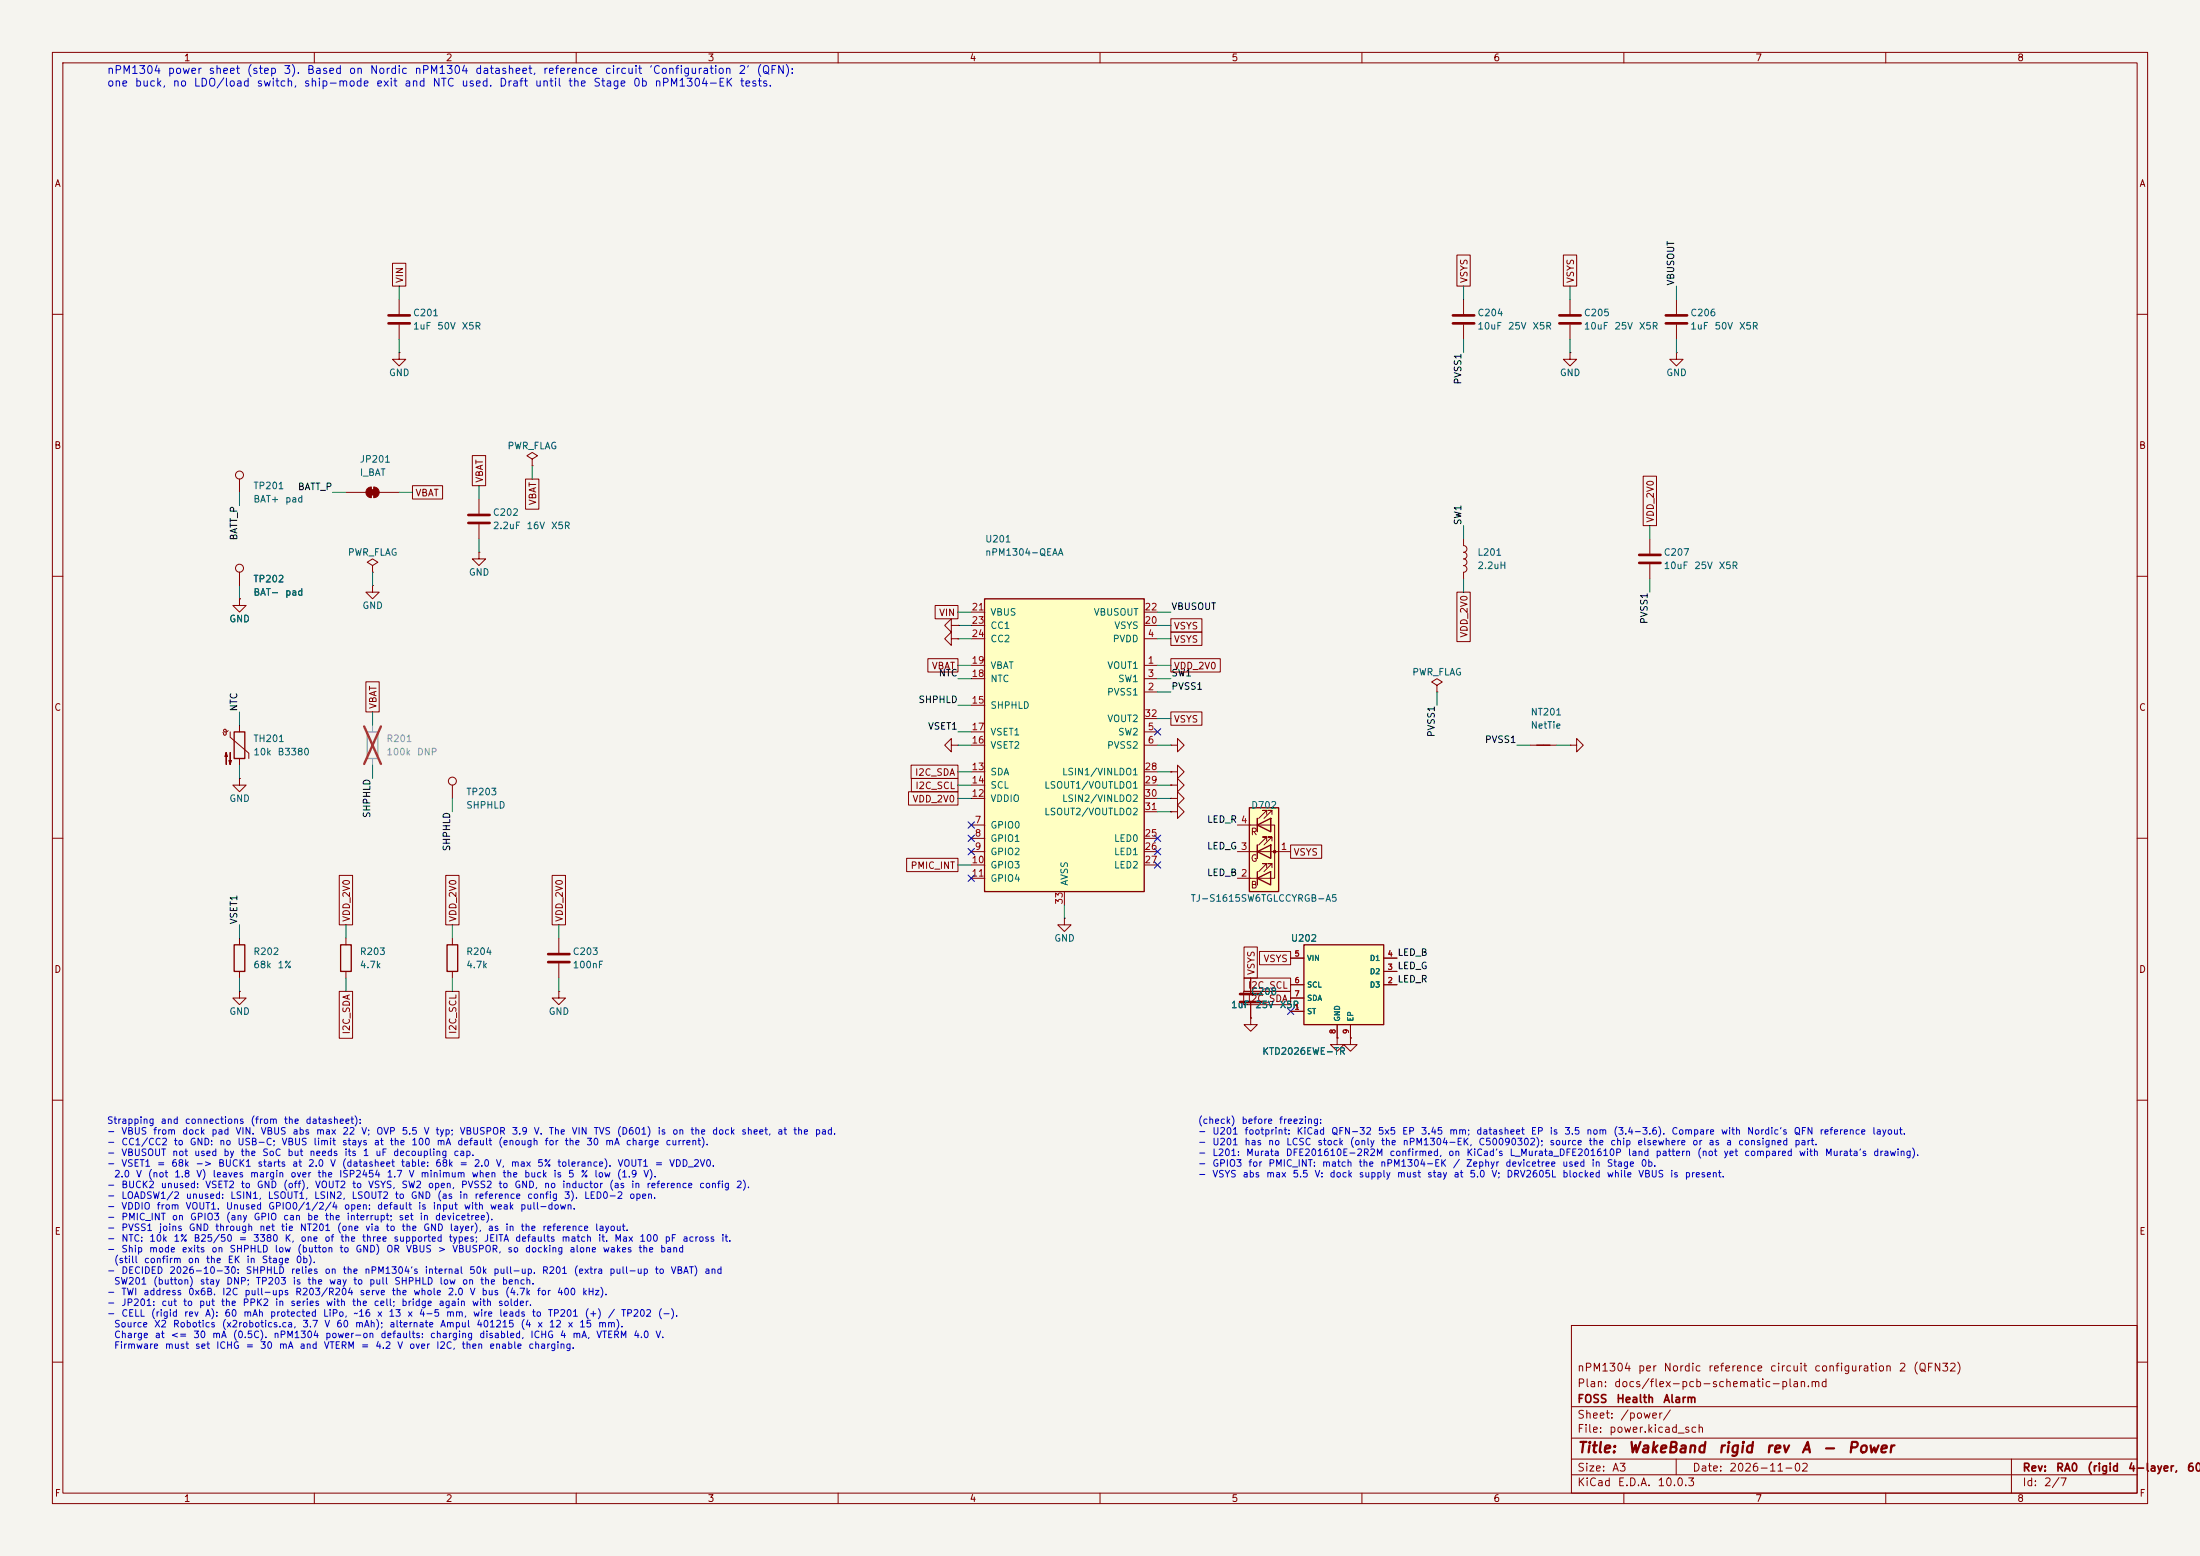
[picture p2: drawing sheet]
<svg xmlns="http://www.w3.org/2000/svg" width="420mm" height="297mm" viewBox="0 0 420 297" stroke-linecap="round" stroke-linejoin="round" font-family="sans-serif">
<path d="M0 0h420v297h-420z" fill="#f5f4ef" stroke="#f5f4ef" stroke-width=".19"/>
<g fill="none" stroke="#840000" stroke-width=".19">
<path d="M10 10h400v277h-400zM12 12h396v273h-396zM60 10v2M110 10v2M160 10v2M210 10v2M260 10v2M310 10v2M360 10v2M76.2 57.2v2.7M279.4 57.2v2.7M299.7 57.2v2.7"/>
<path d="M10 60h2M76.2 67.3v1.3h1.3l-1.3 1.3-1.3-1.3h1.3M76.2 67.3h.1M76.2 62v2.8M279.4 62v2.8M299.7 67.3v1.3h1.3l-1.3 1.3-1.3-1.3h1.3M299.7 67.3h.1M299.7 62v2.8M408 60h2M66 94h3.8M70.9 93v2M71.4 93v2"/>
<path d="M72.4 94h3.8M91.4 95.3v2.7M101.6 87.6l1-.6-1-.6-1 .6 1 .6v1.3M101.6 88.9h.1M10 110h2M45.7 114.3v1.3h1.3l-1.3 1.2-1.3-1.2h1.3M45.7 114.3h.1M45.7 109.2v2.6M71.1 108l1-.7-1-.6-1 .6 1 .7v1.2M71.1 109.2h.1M71.1 111.8v1.2h1.3l-1.3 1.3-1.3-1.3h1.3M71.1 111.8h.1"/>
<path d="M91.4 105.4v1.3h1.3l-1.3 1.3-1.2-1.3h1.2M91.4 105.4h.1M91.4 100.1v2.8M181.6 119.4v-1.3l-1.3 1.3 1.3 1.3v-1.3h1.3M182.9 119.4h.1M279.4 102.9v1.2a.64 .64 0 0 1 .6 .7 .64 .64 0 0 1-.6 .6 .64 .64 0 0 1 .6 .7 .64 .64 0 0 1-.6 .6 .64 .64 0 0 1 .6 .6 .64 .64 0 0 1-.6 .7 .64 .64 0 0 1 .6 .6 .64 .64 0 0 1-.6 .6M279.4 109.2v1.3M315 102.9v2.8M315 107.7v2.8M408 110h2M181.6 121.9v-1.2l-1.3 1.2 1.3 1.3v-1.3h1.3M182.9 121.9h.1"/>
<path d="M10 160h2M181.6 142.2v-1.2l-1.3 1.2 1.3 1.3v-1.3h1.3M182.9 142.2h.1M223.5 149.9h1.3v-1.3l1.3 1.3-1.3 1.2v-1.2M223.5 149.9h.1M223.5 152.4h1.3v-1.3l1.3 1.3-1.3 1.3v-1.3M223.5 152.4h.1M292.1 142.2h5.1M299.7 142.2h1.3v-1.2l1.3 1.2-1.3 1.3v-1.3M299.7 142.2h.1M408 160h2M66 179.1v1.2"/>
<path d="M66 185.4v1.3M238.8 194.3v1.3h1.2l-1.2 1.3-1.3-1.3h1.3M238.8 194.3h.1M238.8 186.7v2.8M238.8 191.5v2.8M257.8 198.1v1.3h1.3l-1.3 1.3-1.3-1.3h1.3M257.8 198.1h.1M10 210h2M408 210h2M300 253h108v32h-108zM10 260h2M300 278.5h108"/>
<path d="M300 274.5h108M300 268.5h108M320 278.5v3M384 278.5v6.5M408 260h2M60 285v2M110 285v2M160 285v2M210 285v2M260 285v2M300 281.5h108M310 285v2"/>
<path d="M360 285v2"/>
<circle cx="45.7" cy="108.5" r=".76"/>
</g>
<path d="M293.4 142.2h2.5M65 180.3h2.1v5.1h-2.1z" fill="none" stroke="#840000" stroke-width=".25"/>
<g fill="#840000" stroke="#840000" stroke-width=".19">
<path d="M70.6 93.5h1v1h-1z"/>
<path d="M70.1 93.3l.8-.3v2a1.02 1.02 0 0 1-1-.6 1.02 1.02 0 0 1 .2-1.1z"/>
<path d="M71.4 93a1.02 1.02 0 0 1 1 1 1.02 1.02 0 0 1-1 1z"/>
</g>
<path d="M74.2 60.2h4M74.2 61.7h4M277.4 60.2h4M277.4 61.7h4M297.7 60.2h4.1M297.7 61.7h4.1M89.4 98.3h4.1M89.4 99.8h4.1M312.9 105.9h4.1M312.9 107.4h4.1M236.7 189.7h4.1M236.7 191.3h4.1" fill="none" stroke="#840000" stroke-width=".51"/>
<path d="M248.9 180.3h15.3v15.3h-15.3z" fill="#ffffc2"/>
<path d="M248.9 180.3h15.3v15.3h-15.3z" fill="none" stroke="#840000" stroke-width=".25"/>
<path d="M246.4 193h2.5M246.4 188h2.5M246.4 182.9h2.5M246.4 190.5h2.5M255.3 198.1v1.3h1.2l-1.2 1.3-1.3-1.3h1.3M255.3 198.1h.1M255.3 195.6v2.5M257.8 195.6v2.5M264.2 188h2.5M264.2 185.4h2.5M264.2 182.9h2.5" fill="none" stroke="#840000" stroke-width=".19"/>
<path d="M238.5 154.2h5.6v16h-5.6z" fill="#ffffc2"/>
<path d="M44.7 139.7h2v5.1h-2zM238.5 154.2h5.6v16h-5.6zM240 157.5l2.6-1.3v2.6zM240 156.2v2.6M240 162.6l2.6-1.3v2.5zM240 167.6l2.6-1.2v2.5zM240 161.3v2.5M240 166.4v2.5M85.3 180.3h2.1v5.1h-2.1z" fill="none" stroke="#840000" stroke-width=".25"/>
<g fill="none" stroke="#840000" stroke-width=".19">
<path d="M320 57.2v2.7M320 67.3v1.3h1.3l-1.3 1.3-1.2-1.3h1.2M320 67.3h.1M320 62v2.8M43.6 139.4l-.3 .3h-.3l-.3-.1v-.3l.3-.1 .2 .2v.7l-.2 .2h-.2l-.3-.5M43.9 139.7v1l3.6 3.1v1M45.7 138.4v1.3M45.7 148.6v1.3h1.3l-1.3 1.2-1.3-1.2h1.3M45.7 148.6h.1M45.7 144.8v1.3M86.4 149.9v2.5M223.5 154.9h1.3v-1.2l1.3 1.2-1.3 1.3v-1.3"/>
<path d="M223.5 154.9h.1M223.5 147.3h1.3v-1.2l1.3 1.2-1.3 1.3v-1.3M223.5 147.3h.1M236.2 157.5h7.1v10.1h-7.1M240 156.2v2.6M241.8 155.4v-.7h-.8h.8l-1.5 1.5M242.6 156.2h.1M242.6 156.2v2.6zM242.8 155.4v-.7h-.7h.7l-1.5 1.5M86.4 179.1v1.2M106.7 179.1v2.8M236.2 162.6h10.2"/>
<path d="M240 161.3v2.5M241.8 160.5v-.7h-.8h.8l-1.5 1.5M241.8 165.6v-.8h-.8h.8l-1.5 1.6M242.6 161.3h.1M242.6 161.3v2.5zM242.8 160.5v-.7h-.7h.7l-1.5 1.5M242.8 165.6v-.8h-.7h.7l-1.5 1.6M86.4 185.4v1.3M106.7 189.2v1.3h1.2l-1.2 1.3-1.3-1.3h1.3M106.7 189.2h.1M106.7 183.9v2.8"/>
<circle cx="86.4" cy="149.1" r=".76"/>
</g>
<g fill="#840000" stroke="#840000" stroke-width=".19">
<path d="M43.2 143.6l.2 .8h-.5l.3-.8v2.3z"/>
<path d="M43.9 143.6v2.3l-.2-.7h.5l-.3 .7z"/>
<circle cx="243.3" cy="162.6" r=".25"/>
</g>
<path d="M70.1 139.7h2v5.1h-2z" fill="none" stroke="#9c9b98" stroke-width=".25"/>
<path d="M71.1 138.4v1.3M71.1 144.8v1.3" fill="none" stroke="#9c9b98" stroke-width=".19"/>
<path d="M69.5 138.7l3.2 7.1M72.7 138.7l-3.2 7.1" fill="none" stroke="#e12e31" stroke-width=".46"/>
<path d="M318 60.2h4.1M318 61.7h4.1M104.6 182.1h4.1M104.6 183.6h4.1" fill="none" stroke="#840000" stroke-width=".51"/>
<path d="M188 114.3h30.4v55.9h-30.4z" fill="#ffffc2"/>
<path d="M188 114.3h30.4v55.9h-30.4zM44.7 180.3h2v5.1h-2z" fill="none" stroke="#840000" stroke-width=".25"/>
<g fill="none" stroke="#840000" stroke-width=".19">
<path d="M74.9 50.3h2.6v4.3h-2.6zM278.1 48.7h2.6v5.9h-2.6zM298.4 48.7h2.6v5.9h-2.6zM45.7 91.4v2.6M78.7 92.7h5.8v2.6h-5.8zM90.2 87h2.5v5.7h-2.5zM100.3 91.4h2.6v5.8h-2.6zM313.7 90.9h2.5v9.4h-2.5zM45.7 114.3h.1M45.7 109.2v2.6M178.5 115.6h4.4v2.5h-4.4zM182.9 119.4h.1"/>
<path d="M185.4 119.4h2.6M185.4 116.8h2.6M218.4 119.4h2.6M218.4 116.8h2.6M223.5 118.1h6v2.6h-6zM278.1 113h2.6v9.5h-2.6zM69.8 130.1h2.6v5.8h-2.6zM177.1 125.7h5.8v2.6h-5.8zM182.9 121.9h.1M185.4 127h2.6M185.4 129.5h2.6M185.4 121.9h2.6"/>
<path d="M185.4 139.7h2.6M185.4 134.6h2.6M218.4 127h2.6M218.4 132.1h2.6M218.4 129.5h2.6M218.4 121.9h2.6M218.4 139.7h2.6M218.4 137.2h2.6M223.5 120.6h6v2.6h-6zM223.5 135.9h6v2.5h-6zM223.5 125.7h9.5v2.6h-9.5zM274.3 130.8l1-.6-1-.7-1 .7 1 .6v1.3"/>
<path d="M274.3 132.1h.1M173.4 151.1h9.5v2.6h-9.5zM173.9 146h9v2.6h-9zM174 148.6h8.9v2.5h-8.9zM185.4 142.2h2.6M185.4 157.5h2.6M185.4 152.4h2.6M185.4 147.3h2.6M185.4 149.9h2.6M218.4 142.2h2.6M218.4 152.4h2.6M218.4 147.3h2.6"/>
<path d="M218.4 149.9h2.6M218.4 154.9h2.6M223.5 142.2h1.3v-1.2l1.3 1.2-1.3 1.3v-1.3M223.5 142.2h.1M223.5 147.3h.1M223.5 154.9h.1M223.5 152.4h.1M223.5 149.9h.1M45.7 179.1v1.2M64.8 167.1h2.5v9.4h-2.5zM85.1 167.1h2.5v9.4h-2.5zM105.4 167.1h2.6v9.4h-2.6z"/>
<path d="M173.1 163.8h9.8v2.6h-9.8zM185.4 160h2.6M185.4 162.6h2.6M185.4 165.1h2.6M185.4 167.6h2.6M203.2 175.3v1.2h1.3l-1.3 1.3-1.3-1.3h1.3M203.2 175.3h.1M203.2 170.2v2.5M218.4 160h2.6M218.4 162.6h2.6M218.4 165.1h2.6M246.4 161.3h5.9v2.5h-5.9z"/>
<path d="M45.7 189.2v1.3h1.3l-1.3 1.3-1.3-1.3h1.3M45.7 189.2h.1M45.7 185.4v1.3M64.8 189.2h2.5v9h-2.5zM85.1 189.2h2.5v8.9h-2.5zM237.4 189.2h9v2.6h-9zM237.5 186.7h8.9v2.5h-8.9zM237.5 180.8h2.5v5.9h-2.5zM238.8 194.3h.1M238.8 186.7v2.8M238.8 191.5v2.8M240.4 181.6h6v2.6h-6z"/>
<path d="M246.4 193h2.5M246.4 188h2.5M246.4 182.9h2.5M246.4 190.5h2.5M255.3 198.1h.1M255.3 195.6v2.5M257.8 198.1h.1M257.8 195.6v2.5M264.2 188h2.5M264.2 185.4h2.5M264.2 182.9h2.5"/>
<circle cx="45.7" cy="90.7" r=".76"/>
</g>
<g fill="none" stroke="#009600" stroke-width=".19">
<path d="M76.2 54.6v2.6M279.4 54.6v2.6M299.7 54.6v2.6M320 54.6v2.6M76.2 64.8v2.5M279.4 64.8v2.5M299.7 64.8v2.5M320 64.8v2.5M45.7 94v2.5M63.5 94h2.5M76.2 94h2.5M91.4 92.7v2.6"/>
<path d="M101.6 88.9v2.5M45.7 111.8v2.5M71.1 109.2v2.6M91.4 102.9v2.5M182.9 119.4h2.5M182.9 116.8h2.5M221 119.4h2.5M221 116.8h2.5M279.4 100.3v2.6M279.4 110.5v2.5M315 100.3v2.6M315 110.5v2.5"/>
<path d="M45.7 135.9v2.5M71.1 135.9v2.5M182.9 139.7h2.5M182.9 121.9h2.5M182.9 127h2.5M182.9 134.6h2.5M182.9 129.5h2.5M221 121.9h2.5M221 127h2.5M221 129.5h2.5M221 132.1h2.5M221 137.2h2.5"/>
<path d="M274.3 132.1v2.5M45.7 146.1v2.5M71.1 146.1v2.5M86.4 152.4v2.5M182.9 147.3h2.5M182.9 152.4h2.5M182.9 142.2h2.5M182.9 149.9h2.5M221 147.3h2.5M221 152.4h2.5M221 142.2h2.5M221 154.9h2.5"/>
<path d="M221 149.9h2.5M289.6 142.2h2.5M297.2 142.2h2.5M45.7 176.5v2.6M66 176.5v2.6M86.4 176.5v2.6M106.7 176.5v2.6M182.9 165.1h2.5M203.2 172.7v2.6M45.7 186.7v2.5M66 186.7v2.5M86.4 186.7v2.5"/>
<path d="M106.7 186.7v2.5"/>
</g>
<g fill="none" stroke="#000084" stroke-width=".19">
<path d="M220.4 139.1l1.2 1.2M221.6 139.1l-1.2 1.2M184.8 156.9l1.2 1.2M184.8 159.4l1.2 1.2M186 156.9l-1.2 1.2M186 159.4l-1.2 1.2M220.4 159.4l1.2 1.2M221.6 159.4l-1.2 1.2M184.8 167l1.2 1.2M184.8 162l1.2 1.2M186 167l-1.2 1.2M186 162l-1.2 1.2"/>
<path d="M220.4 164.5l1.2 1.2M220.4 162l1.2 1.2M221.6 164.5l-1.2 1.2M221.6 162l-1.2 1.2M245.8 192.4l1.2 1.2M247 192.4l-1.2 1.2"/>
</g>
<g font-size="2" fill="#840000">
<text x="301" y="277.8">Title:</text>
<text x="310.7" y="277.8">WakeBand</text>
<text x="327.8" y="277.8">rigid</text>
<text x="336.9" y="277.8">rev</text>
<text x="343.7" y="277.8">A</text>
<text x="347.8" y="277.8">-</text>
<text x="352.6" y="277.8">Power</text>
</g>
<g font-size="1.5" fill="#0000c2">
<text x="20.3" y="14.5">nPM1304</text>
<text x="20.3" y="16.9">one</text>
<text x="25.6" y="16.9">buck,</text>
<text x="31.9" y="14.5">power</text>
<text x="32.8" y="16.9">no</text>
<text x="36.9" y="16.9">LDO/load</text>
<text x="39.7" y="14.5">sheet</text>
<text x="47" y="14.5">(step</text>
<text x="48.9" y="16.9">switch,</text>
<text x="54" y="14.5">3).</text>
<text x="57.9" y="16.9">ship-mode</text>
<text x="58.5" y="14.5">Based</text>
<text x="66.5" y="14.5">on</text>
<text x="70.5" y="14.5">Nordic</text>
<text x="71.7" y="16.9">exit</text>
<text x="77.1" y="16.9">and</text>
<text x="79" y="14.5">nPM1304</text>
<text x="82.4" y="16.9">NTC</text>
<text x="87.9" y="16.9">used.</text>
<text x="90.6" y="14.5">datasheet,</text>
<text x="95.2" y="16.9">Draft</text>
<text x="102" y="16.9">until</text>
<text x="103.5" y="14.5">reference</text>
<text x="108.3" y="16.9">the</text>
<text x="113.1" y="16.9">Stage</text>
<text x="115.3" y="14.5">circuit</text>
<text x="120.7" y="16.9">0b</text>
<text x="123.8" y="14.5">'Configuration</text>
<text x="124.8" y="16.9">nPM1304-EK</text>
<text x="140.9" y="14.5">2'</text>
<text x="141.1" y="16.9">tests.</text>
<text x="144.3" y="14.5">(QFN):</text>
</g>
<g font-size="1.5" fill="#840000">
<text x="301" y="262.1">nPM1304</text>
<text x="312.6" y="262.1">per</text>
<text x="317.4" y="262.1">Nordic</text>
<text x="326" y="262.1">reference</text>
<text x="337.8" y="262.1">circuit</text>
<text x="346.2" y="262.1">configuration</text>
<text x="362.4" y="262.1">2</text>
<text x="365.1" y="262.1">(QFN32)</text>
<text x="301" y="268.1">FOSS</text>
<text x="301" y="265.1">Plan:</text>
<text x="308" y="265.1">docs/flex-pcb-schematic-plan.md</text>
<text x="308.4" y="268.1">Health</text>
<text x="317.4" y="268.1">Alarm</text>
<text x="301" y="273.8">File:</text>
<text x="301" y="271.1">Sheet:</text>
<text x="307.1" y="273.8">power.kicad_sch</text>
<text x="309.2" y="271.1">/power/</text>
<text x="301" y="281.2">Size:</text>
<text x="307.6" y="281.2">A3</text>
<text x="323" y="281.2">Date:</text>
<text x="330" y="281.2">2026-11-02</text>
<text x="386" y="281.2">Rev:</text>
<text x="392.4" y="281.2">RA0</text>
<text x="398.3" y="281.2">(rigid</text>
<text x="406.1" y="281.2">4-layer,</text>
<text x="417.4" y="281.2">60</text>
<text x="301" y="284">KiCad</text>
<text x="308.7" y="284">E.D.A.</text>
<text x="316.3" y="284">10.0.3</text>
<text x="386" y="284">Id:</text>
<text x="390.1" y="284">2/7</text>
</g>
<g font-size="1.3" fill="#840000">
<text x="35" y="12">1</text>
<text x="85" y="12">2</text>
<text x="135" y="12">3</text>
<text x="185" y="12">4</text>
<text x="235" y="12">5</text>
<text x="285" y="12">6</text>
<text x="335" y="12">7</text>
<text x="385" y="12">8</text>
<text x="10.3" y="36">A</text>
<text x="408.3" y="36">A</text>
<text x="77.3" y="54.1" transform="rotate(-90 77.3 54.1)">VIN</text>
<text x="280.5" y="54.1" transform="rotate(-90 280.5 54.1)">VSYS</text>
<text x="300.8" y="54.1" transform="rotate(-90 300.8 54.1)">VSYS</text>
<text x="10.3" y="86">B</text>
<text x="408.2" y="86">B</text>
<text x="79.2" y="95">VBAT</text>
<text x="92.5" y="92.2" transform="rotate(-90 92.5 92.2)">VBAT</text>
<text x="102.7" y="96.5" transform="rotate(-90 102.7 96.5)">VBAT</text>
<text x="316" y="99.9" transform="rotate(-90 316 99.9)">VDD_2V0</text>
<text x="179.2" y="117.9">VIN</text>
<text x="224" y="123">VSYS</text>
<text x="224" y="120.4">VSYS</text>
<text x="280.5" y="121.8" transform="rotate(-90 280.5 121.8)">VDD_2V0</text>
<text x="177.8" y="128.1">VBAT</text>
<text x="224" y="128.1">VDD_2V0</text>
<text x="10.3" y="136">C</text>
<text x="72.2" y="135.4" transform="rotate(-90 72.2 135.4)">VBAT</text>
<text x="408.2" y="136">C</text>
<text x="224" y="138.2">VSYS</text>
<text x="174.6" y="148.4">I2C_SDA</text>
<text x="174.1" y="153.5">VDD_2V0</text>
<text x="174.6" y="150.9">I2C_SCL</text>
<text x="238.7" y="159.7">R</text>
<text x="173.7" y="166.2">PMIC_INT</text>
<text x="238.7" y="164.8">G</text>
<text x="246.9" y="163.6">VSYS</text>
<text x="238.7" y="169.9">B</text>
<text x="67.1" y="176.1" transform="rotate(-90 67.1 176.1)">VDD_2V0</text>
<text x="87.4" y="176.1" transform="rotate(-90 87.4 176.1)">VDD_2V0</text>
<text x="107.7" y="176.1" transform="rotate(-90 107.7 176.1)">VDD_2V0</text>
<text x="10.3" y="186">D</text>
<text x="241.1" y="183.9">VSYS</text>
<text x="408.2" y="186">D</text>
<text x="238.1" y="191.6">I2C_SDA</text>
<text x="238.1" y="189">I2C_SCL</text>
<text x="239.8" y="186.2" transform="rotate(-90 239.8 186.2)">VSYS</text>
<text x="67.1" y="197.5" transform="rotate(-90 67.1 197.5)">I2C_SDA</text>
<text x="87.4" y="197.5" transform="rotate(-90 87.4 197.5)">I2C_SCL</text>
<text x="10.3" y="236">E</text>
<text x="408.3" y="236">E</text>
<text x="10.3" y="286">F</text>
<text x="35" y="287">1</text>
<text x="85" y="287">2</text>
<text x="135" y="287">3</text>
<text x="185" y="287">4</text>
<text x="235" y="287">5</text>
<text x="285" y="287">6</text>
<text x="335" y="287">7</text>
<text x="385" y="287">8</text>
<text x="408.3" y="286">F</text>
</g>
<g font-size="1.3" fill="#0f0f0f">
<text x="319.9" y="54.6" transform="rotate(-90 319.9 54.6)">VBUSOUT</text>
<text x="279.3" y="73.5" transform="rotate(-90 279.3 73.5)">PVSS1</text>
<text x="56.8" y="93.9">BATT_P</text>
<text x="279.3" y="100.3" transform="rotate(-90 279.3 100.3)">SW1</text>
<text x="45.6" y="103.3" transform="rotate(-90 45.6 103.3)">BATT_P</text>
<text x="223.5" y="116.7">VBUSOUT</text>
<text x="314.8" y="119.2" transform="rotate(-90 314.8 119.2)">PVSS1</text>
<text x="179.1" y="129.4">NTC</text>
<text x="223.5" y="129.4">SW1</text>
<text x="223.5" y="132">PVSS1</text>
<text x="45.6" y="135.9" transform="rotate(-90 45.6 135.9)">NTC</text>
<text x="175.2" y="134.5">SHPHLD</text>
<text x="177.1" y="139.6">VSET1</text>
<text x="274.2" y="140.8" transform="rotate(-90 274.2 140.8)">PVSS1</text>
<text x="283.4" y="142.1">PVSS1</text>
<text x="71" y="156.2" transform="rotate(-90 71 156.2)">SHPHLD</text>
<text x="230.3" y="157.4">LED_R 4</text>
<text x="86.2" y="162.6" transform="rotate(-90 86.2 162.6)">SHPHLD</text>
<text x="230.3" y="162.4">LED_G 3</text>
<text x="230.3" y="167.5">LED_B 2</text>
<text x="45.6" y="176.5" transform="rotate(-90 45.6 176.5)">VSET1</text>
<text x="266.7" y="182.8">LED_B</text>
<text x="266.7" y="185.3">LED_G</text>
<text x="266.7" y="187.8">LED_R</text>
</g>
<g font-size="1.3" fill="#006464">
<text x="78.7" y="60.7">C201</text>
<text x="78.7" y="63.2">1uF</text>
<text x="83.4" y="63.2">50V</text>
<text x="88" y="63.2">X5R</text>
<text x="281.9" y="60.7">C204</text>
<text x="281.9" y="63.2">10uF</text>
<text x="287.8" y="63.2">25V</text>
<text x="292.5" y="63.2">X5R</text>
<text x="302.3" y="60.7">C205</text>
<text x="302.3" y="63.2">10uF</text>
<text x="308.1" y="63.2">25V</text>
<text x="312.8" y="63.2">X5R</text>
<text x="322.6" y="60.7">C206</text>
<text x="322.6" y="63.2">1uF</text>
<text x="327.2" y="63.2">50V</text>
<text x="331.9" y="63.2">X5R</text>
<text x="74.2" y="72.1">GND</text>
<text x="297.7" y="72.1">GND</text>
<text x="318" y="72.1">GND</text>
<text x="68.6" y="88.6">JP201</text>
<text x="96.8" y="86.1">PWR_FLAG</text>
<text x="48.3" y="93.7">TP201</text>
<text x="68.6" y="91.1">I_BAT</text>
<text x="48.3" y="96.2">BAT+</text>
<text x="54.3" y="96.2">pad</text>
<text x="94" y="98.8">C202</text>
<text x="94" y="101.3">2.2uF</text>
<text x="100.4" y="101.3">16V</text>
<text x="105.1" y="101.3">X5R</text>
<text x="66.3" y="106.4">PWR_FLAG</text>
<text x="188" y="106.4">nPM1304-QEAA</text>
<text x="188" y="103.8">U201</text>
<text x="281.9" y="106.4">L201</text>
<text x="317.5" y="106.4">C207</text>
<text x="48.3" y="111.5">TP202</text>
<text x="89.4" y="110.2">GND</text>
<text x="281.9" y="108.9">2.2uH</text>
<text x="317.5" y="108.9">10uF</text>
<text x="323.3" y="108.9">25V</text>
<text x="328" y="108.9">X5R</text>
<text x="43.7" y="119.1">GND</text>
<text x="48.3" y="114">BAT-</text>
<text x="54.3" y="114">pad</text>
<text x="69.1" y="116.5">GND</text>
<text x="189" y="117.8">VBUS</text>
<text x="208.7" y="117.8">VBUSOUT</text>
<text x="189" y="120.4">CC1</text>
<text x="189" y="122.9">CC2</text>
<text x="212.3" y="122.9">PVDD</text>
<text x="212.6" y="120.4">VSYS</text>
<text x="189" y="130.5">NTC</text>
<text x="189" y="128">VBAT</text>
<text x="211.3" y="128">VOUT1</text>
<text x="213.4" y="130.5">SW1</text>
<text x="269.5" y="129.2">PWR_FLAG</text>
<text x="189" y="135.6">SHPHLD</text>
<text x="211.2" y="133.1">PVSS1</text>
<text x="292.1" y="136.9">NT201</text>
<text x="48.3" y="141.9">TH201</text>
<text x="189" y="143.2">VSET2</text>
<text x="189" y="140.7">VSET1</text>
<text x="211.2" y="143.2">PVSS2</text>
<text x="211.3" y="138.1">VOUT2</text>
<text x="213.4" y="140.7">SW2</text>
<text x="292.1" y="139.4">NetTie</text>
<text x="48.3" y="144.5">10k</text>
<text x="52.9" y="144.5">B3380</text>
<text x="189" y="148.3">SDA</text>
<text x="202.6" y="148.3">LSIN1/VINLDO1</text>
<text x="43.7" y="153.4">GND</text>
<text x="88.9" y="152.1">TP203</text>
<text x="88.9" y="154.6">SHPHLD</text>
<text x="189" y="153.4">VDDIO</text>
<text x="189" y="150.8">SCL</text>
<text x="199.3" y="150.8">LSOUT1/VOUTLDO1</text>
<text x="199.3" y="155.9">LSOUT2/VOUTLDO2</text>
<text x="202.6" y="153.4">LSIN2/VINLDO2</text>
<text x="238.7" y="154.6">D702</text>
<text x="189" y="158.5">GPIO0</text>
<text x="189" y="161">GPIO1</text>
<text x="212.6" y="161">LED0</text>
<text x="189" y="163.5">GPIO2</text>
<text x="189" y="166.1">GPIO3</text>
<text x="212.6" y="163.5">LED1</text>
<text x="212.6" y="166.1">LED2</text>
<text x="189" y="168.6">GPIO4</text>
<text x="204.2" y="169.2" transform="rotate(-90 204.2 169.2)">AVSS</text>
<text x="227.2" y="172.4">TJ-S1615SW6TGLCCYRGB-A5</text>
<text x="48.3" y="182.6">R202</text>
<text x="48.3" y="185.1">68k</text>
<text x="52.9" y="185.1">1%</text>
<text x="68.6" y="182.6">R203</text>
<text x="68.6" y="185.1">4.7k</text>
<text x="88.9" y="182.6">R204</text>
<text x="88.9" y="185.1">4.7k</text>
<text x="109.2" y="182.6">C203</text>
<text x="109.2" y="185.1">100nF</text>
<text x="201.2" y="180">GND</text>
<text x="246.3" y="180">U202</text>
<text x="238.7" y="190.2">C208</text>
<text x="43.7" y="194">GND</text>
<text x="104.6" y="194">GND</text>
<text x="234.9" y="192.7">1uF</text>
<text x="239.5" y="192.7">25V</text>
<text x="244.2" y="192.7">X5R</text>
<text x="240.9" y="201.6">KTD2026EWE-TR</text>
</g>
<g font-size="1.3" fill="#a90000">
<text x="185.4" y="116.8">21</text>
<text x="185.4" y="119.4">23</text>
<text x="218.4" y="119.4">20</text>
<text x="218.4" y="116.8">22</text>
<text x="185.4" y="121.9">24</text>
<text x="219" y="121.9">4</text>
<text x="185.4" y="129.5">18</text>
<text x="185.4" y="127">19</text>
<text x="219" y="127">1</text>
<text x="219" y="129.5">3</text>
<text x="185.4" y="134.6">15</text>
<text x="218.4" y="137.1">32</text>
<text x="219" y="132.1">2</text>
<text x="185.4" y="142.2">16</text>
<text x="185.4" y="139.7">17</text>
<text x="219" y="139.7">5</text>
<text x="219" y="142.2">6</text>
<text x="185.4" y="147.3">13</text>
<text x="185.4" y="149.8">14</text>
<text x="218.4" y="147.3">28</text>
<text x="218.4" y="149.8">29</text>
<text x="185.4" y="152.4">12</text>
<text x="218.4" y="152.4">30</text>
<text x="218.4" y="154.9">31</text>
<text x="186" y="157.5">7</text>
<text x="186" y="160">8</text>
<text x="218.4" y="160">25</text>
<text x="185.4" y="165.1">10</text>
<text x="185.4" y="167.6">11</text>
<text x="186" y="162.5">9</text>
<text x="218.4" y="162.5">26</text>
<text x="218.4" y="165.1">27</text>
<text x="244.4" y="162.5">1</text>
<text x="203.2" y="172.8" transform="rotate(-90 203.2 172.8)">33</text>
</g>
<g font-size="1.3" fill="#939391">
<text x="73.7" y="141.9">R201</text>
<text x="73.7" y="144.5">100k</text>
<text x="79.5" y="144.5">DNP</text>
</g>
<g font-size="1.3" fill="#0000c2">
<text x="20.3" y="214.8">Strapping</text>
<text x="30.6" y="214.8">and</text>
<text x="35.2" y="214.8">connections</text>
<text x="47.7" y="214.8">(from</text>
<text x="54.1" y="214.8">the</text>
<text x="58.2" y="214.8">datasheet):</text>
<text x="228.6" y="214.8">(check)</text>
<text x="236.9" y="214.8">before</text>
<text x="244.1" y="214.8">freezing:</text>
<text x="20.3" y="216.9">-</text>
<text x="20.3" y="218.9">-</text>
<text x="20.3" y="221">-</text>
<text x="23.1" y="216.9">VBUS</text>
<text x="23.1" y="218.9">CC1/CC2</text>
<text x="23.1" y="221">VBUSOUT</text>
<text x="29.1" y="216.9">from</text>
<text x="32.8" y="221">not</text>
<text x="33.1" y="218.9">to</text>
<text x="34.7" y="216.9">dock</text>
<text x="36.1" y="218.9">GND:</text>
<text x="37" y="221">used</text>
<text x="40.2" y="216.9">pad</text>
<text x="41.8" y="218.9">no</text>
<text x="42.5" y="221">by</text>
<text x="44.9" y="216.9">VIN.</text>
<text x="45.2" y="218.9">USB-C;</text>
<text x="45.8" y="221">the</text>
<text x="49.7" y="216.9">VBUS</text>
<text x="50" y="221">SoC</text>
<text x="53.7" y="218.9">VBUS</text>
<text x="54.8" y="221">but</text>
<text x="55.7" y="216.9">abs</text>
<text x="59" y="221">needs</text>
<text x="59.7" y="218.9">limit</text>
<text x="60.2" y="216.9">max</text>
<text x="65.2" y="218.9">stays</text>
<text x="65.3" y="216.9">22</text>
<text x="65.6" y="221">its</text>
<text x="68.9" y="216.9">V;</text>
<text x="69.2" y="221">1</text>
<text x="71.3" y="218.9">at</text>
<text x="71.5" y="221">uF</text>
<text x="71.7" y="216.9">OVP</text>
<text x="74.3" y="218.9">the</text>
<text x="74.9" y="221">decoupling</text>
<text x="76.6" y="216.9">5.5</text>
<text x="78.4" y="218.9">100</text>
<text x="80.8" y="216.9">V</text>
<text x="83" y="216.9">typ;</text>
<text x="83.2" y="218.9">mA</text>
<text x="86.5" y="221">cap.</text>
<text x="87.2" y="218.9">default</text>
<text x="87.7" y="216.9">VBUSPOR</text>
<text x="95" y="218.9">(enough</text>
<text x="97.6" y="216.9">3.9</text>
<text x="101.8" y="216.9">V.</text>
<text x="103.9" y="218.9">for</text>
<text x="104.7" y="216.9">The</text>
<text x="107.7" y="218.9">the</text>
<text x="109" y="216.9">VIN</text>
<text x="111.8" y="218.9">30</text>
<text x="113.2" y="216.9">TVS</text>
<text x="115.4" y="218.9">mA</text>
<text x="117.7" y="216.9">(D601)</text>
<text x="119.4" y="218.9">charge</text>
<text x="125.4" y="216.9">is</text>
<text x="127" y="218.9">current).</text>
<text x="128.2" y="216.9">on</text>
<text x="131.7" y="216.9">the</text>
<text x="135.8" y="216.9">dock</text>
<text x="141.4" y="216.9">sheet,</text>
<text x="148.3" y="216.9">at</text>
<text x="151.3" y="216.9">the</text>
<text x="155.4" y="216.9">pad.</text>
<text x="228.6" y="216.9">-</text>
<text x="228.6" y="218.9">-</text>
<text x="228.6" y="221">-</text>
<text x="231.3" y="216.9">U201</text>
<text x="231.3" y="218.9">U201</text>
<text x="231.3" y="221">L201:</text>
<text x="237.5" y="216.9">footprint:</text>
<text x="237.5" y="218.9">has</text>
<text x="237.8" y="221">Murata</text>
<text x="242" y="218.9">no</text>
<text x="245.4" y="221">DFE201610E-2R2M</text>
<text x="245.4" y="218.9">LCSC</text>
<text x="247.4" y="216.9">KiCad</text>
<text x="251.4" y="218.9">stock</text>
<text x="254" y="216.9">QFN-32</text>
<text x="257.6" y="218.9">(only</text>
<text x="262.9" y="216.9">5x5</text>
<text x="263.5" y="218.9">the</text>
<text x="265.2" y="221">confirmed,</text>
<text x="267.6" y="216.9">EP</text>
<text x="267.7" y="218.9">nPM1304-EK,</text>
<text x="271.1" y="216.9">3.45</text>
<text x="276.4" y="221">on</text>
<text x="276.5" y="216.9">mm;</text>
<text x="279.8" y="221">KiCad's</text>
<text x="281.7" y="216.9">datasheet</text>
<text x="282.1" y="218.9">C50090302);</text>
<text x="288.1" y="221">L_Murata_DFE201610P</text>
<text x="292.1" y="216.9">EP</text>
<text x="295.7" y="218.9">source</text>
<text x="295.7" y="216.9">is</text>
<text x="298.5" y="216.9">3.5</text>
<text x="302.7" y="216.9">nom</text>
<text x="303.2" y="218.9">the</text>
<text x="307.3" y="218.9">chip</text>
<text x="307.9" y="216.9">(3.4-3.6).</text>
<text x="310.7" y="221">land</text>
<text x="312.5" y="218.9">elsewhere</text>
<text x="315.9" y="221">pattern</text>
<text x="319" y="216.9">Compare</text>
<text x="322.9" y="218.9">or</text>
<text x="323.9" y="221">(not</text>
<text x="326.1" y="218.9">as</text>
<text x="328.4" y="216.9">with</text>
<text x="328.9" y="221">yet</text>
<text x="329.4" y="218.9">a</text>
<text x="331.7" y="218.9">consigned</text>
<text x="332.9" y="221">compared</text>
<text x="333.4" y="216.9">Nordic's</text>
<text x="342.3" y="216.9">QFN</text>
<text x="342.4" y="218.9">part.</text>
<text x="343.3" y="221">with</text>
<text x="347.2" y="216.9">reference</text>
<text x="348.3" y="221">Murata's</text>
<text x="357.3" y="216.9">layout.</text>
<text x="357.5" y="221">drawing).</text>
<text x="20.3" y="223">-</text>
<text x="20.3" y="227.1">-</text>
<text x="21.7" y="225">2.0</text>
<text x="23.1" y="223">VSET1</text>
<text x="23.1" y="227.1">BUCK2</text>
<text x="25.9" y="225">V</text>
<text x="28.1" y="225">(not</text>
<text x="29.9" y="223">=</text>
<text x="30.6" y="227.1">unused:</text>
<text x="32.6" y="223">68k</text>
<text x="33.2" y="225">1.8</text>
<text x="37.2" y="223">-&gt;</text>
<text x="37.4" y="225">V)</text>
<text x="39.1" y="227.1">VSET2</text>
<text x="40.5" y="225">leaves</text>
<text x="41.5" y="223">BUCK1</text>
<text x="45.9" y="227.1">to</text>
<text x="47.6" y="225">margin</text>
<text x="48.9" y="227.1">GND</text>
<text x="49.1" y="223">starts</text>
<text x="54" y="227.1">(off),</text>
<text x="55.3" y="225">over</text>
<text x="55.7" y="223">at</text>
<text x="58.7" y="223">2.0</text>
<text x="60" y="227.1">VOUT2</text>
<text x="60.5" y="225">the</text>
<text x="62.9" y="223">V</text>
<text x="64.6" y="225">ISP2454</text>
<text x="65.2" y="223">(datasheet</text>
<text x="67.1" y="227.1">to</text>
<text x="70.2" y="227.1">VSYS,</text>
<text x="73.7" y="225">1.7</text>
<text x="76.4" y="223">table:</text>
<text x="76.5" y="227.1">SW2</text>
<text x="77.9" y="225">V</text>
<text x="80.2" y="225">minimum</text>
<text x="81.6" y="227.1">open,</text>
<text x="83" y="223">68k</text>
<text x="87.6" y="223">=</text>
<text x="87.9" y="227.1">PVSS2</text>
<text x="89.9" y="225">when</text>
<text x="90.4" y="223">2.0</text>
<text x="94.5" y="223">V,</text>
<text x="95" y="227.1">to</text>
<text x="95.8" y="225">the</text>
<text x="97.4" y="223">max</text>
<text x="98.1" y="227.1">GND,</text>
<text x="100" y="225">buck</text>
<text x="102.5" y="223">5%</text>
<text x="103.7" y="227.1">no</text>
<text x="105.5" y="225">is</text>
<text x="106.3" y="223">tolerance).</text>
<text x="107.2" y="227.1">inductor</text>
<text x="108.3" y="225">5</text>
<text x="110.7" y="225">%</text>
<text x="113.3" y="225">low</text>
<text x="116.2" y="227.1">(as</text>
<text x="117.7" y="225">(1.9</text>
<text x="117.8" y="223">VOUT1</text>
<text x="120.4" y="227.1">in</text>
<text x="122.7" y="225">V).</text>
<text x="123.3" y="227.1">reference</text>
<text x="124.9" y="223">=</text>
<text x="127.6" y="223">VDD_2V0.</text>
<text x="133.4" y="227.1">config</text>
<text x="140.4" y="227.1">2).</text>
<text x="228.6" y="223">-</text>
<text x="228.6" y="225">-</text>
<text x="231.3" y="223">GPIO3</text>
<text x="231.3" y="225">VSYS</text>
<text x="237.1" y="225">abs</text>
<text x="238.2" y="223">for</text>
<text x="241.6" y="225">max</text>
<text x="242" y="223">PMIC_INT:</text>
<text x="246.6" y="225">5.5</text>
<text x="250.8" y="225">V:</text>
<text x="252.3" y="223">match</text>
<text x="253.7" y="225">dock</text>
<text x="259.2" y="223">the</text>
<text x="259.3" y="225">supply</text>
<text x="263.4" y="223">nPM1304-EK</text>
<text x="266.6" y="225">must</text>
<text x="272.3" y="225">stay</text>
<text x="277.3" y="223">/</text>
<text x="277.4" y="225">at</text>
<text x="279.8" y="223">Zephyr</text>
<text x="280.4" y="225">5.0</text>
<text x="284.6" y="225">V;</text>
<text x="287.3" y="223">devicetree</text>
<text x="287.5" y="225">DRV2605L</text>
<text x="298.1" y="223">used</text>
<text x="298.1" y="225">blocked</text>
<text x="303.7" y="223">in</text>
<text x="306.6" y="223">Stage</text>
<text x="306.6" y="225">while</text>
<text x="312.6" y="225">VBUS</text>
<text x="313.1" y="223">0b.</text>
<text x="318.7" y="225">is</text>
<text x="321.5" y="225">present.</text>
<text x="20.3" y="229.1">-</text>
<text x="20.3" y="231.2">-</text>
<text x="20.3" y="233.2">-</text>
<text x="23.1" y="229.1">LOADSW1/2</text>
<text x="23.1" y="231.2">VDDIO</text>
<text x="23.1" y="233.2">PMIC_INT</text>
<text x="29.8" y="231.2">from</text>
<text x="32.7" y="233.2">on</text>
<text x="35.3" y="231.2">VOUT1.</text>
<text x="35.4" y="229.1">unused:</text>
<text x="36.2" y="233.2">GPIO3</text>
<text x="43" y="233.2">(any</text>
<text x="43" y="231.2">Unused</text>
<text x="43.8" y="229.1">LSIN1,</text>
<text x="48.3" y="233.2">GPIO</text>
<text x="51" y="229.1">LSOUT1,</text>
<text x="51.1" y="231.2">GPIO0/1/2/4</text>
<text x="54" y="233.2">can</text>
<text x="58.5" y="233.2">be</text>
<text x="59.9" y="229.1">LSIN2,</text>
<text x="61.9" y="233.2">the</text>
<text x="65.6" y="231.2">open:</text>
<text x="66.1" y="233.2">interrupt;</text>
<text x="67" y="229.1">LSOUT2</text>
<text x="71.9" y="231.2">default</text>
<text x="75.3" y="229.1">to</text>
<text x="76" y="233.2">set</text>
<text x="78.3" y="229.1">GND</text>
<text x="79.7" y="231.2">is</text>
<text x="80" y="233.2">in</text>
<text x="82.5" y="231.2">input</text>
<text x="82.9" y="233.2">devicetree).</text>
<text x="83.4" y="229.1">(as</text>
<text x="87.5" y="229.1">in</text>
<text x="88.5" y="231.2">with</text>
<text x="90.5" y="229.1">reference</text>
<text x="93.4" y="231.2">weak</text>
<text x="99.2" y="231.2">pull-down.</text>
<text x="100.5" y="229.1">config</text>
<text x="107.6" y="229.1">3).</text>
<text x="111.4" y="229.1">LED0-2</text>
<text x="120" y="229.1">open.</text>
<text x="20.3" y="235.3">-</text>
<text x="20.3" y="237.3">-</text>
<text x="20.3" y="239.4">-</text>
<text x="23.1" y="235.3">PVSS1</text>
<text x="23.1" y="237.3">NTC:</text>
<text x="23.1" y="239.4">Ship</text>
<text x="28.3" y="239.4">mode</text>
<text x="28.4" y="237.3">10k</text>
<text x="30.2" y="235.3">joins</text>
<text x="33" y="237.3">1%</text>
<text x="34.6" y="239.4">exits</text>
<text x="35.9" y="235.3">GND</text>
<text x="36.9" y="237.3">B25/50</text>
<text x="40.2" y="239.4">on</text>
<text x="41" y="235.3">through</text>
<text x="43.7" y="239.4">SHPHLD</text>
<text x="45.5" y="237.3">=</text>
<text x="48.2" y="237.3">3380</text>
<text x="49.4" y="235.3">net</text>
<text x="52.3" y="239.4">low</text>
<text x="53.5" y="235.3">tie</text>
<text x="54.2" y="237.3">K,</text>
<text x="56.6" y="239.4">(button</text>
<text x="57.1" y="235.3">NT201</text>
<text x="57.3" y="237.3">one</text>
<text x="61.8" y="237.3">of</text>
<text x="64.2" y="235.3">(one</text>
<text x="64.7" y="239.4">to</text>
<text x="64.9" y="237.3">the</text>
<text x="67.7" y="239.4">GND)</text>
<text x="69" y="237.3">three</text>
<text x="69.6" y="235.3">via</text>
<text x="73.5" y="235.3">to</text>
<text x="73.6" y="239.4">OR</text>
<text x="75" y="237.3">supported</text>
<text x="76.6" y="235.3">the</text>
<text x="77.4" y="239.4">VBUS</text>
<text x="80.7" y="235.3">GND</text>
<text x="83.5" y="239.4">&gt;</text>
<text x="85.6" y="237.3">types;</text>
<text x="85.7" y="235.3">layer),</text>
<text x="86.2" y="239.4">VBUSPOR,</text>
<text x="92.3" y="237.3">JEITA</text>
<text x="93" y="235.3">as</text>
<text x="96.4" y="235.3">in</text>
<text x="96.8" y="239.4">so</text>
<text x="98.2" y="237.3">defaults</text>
<text x="99.3" y="235.3">the</text>
<text x="100.1" y="239.4">docking</text>
<text x="103.4" y="235.3">reference</text>
<text x="107.1" y="237.3">match</text>
<text x="108.6" y="239.4">alone</text>
<text x="113.5" y="235.3">layout.</text>
<text x="114.1" y="237.3">it.</text>
<text x="115" y="239.4">wakes</text>
<text x="117.2" y="237.3">Max</text>
<text x="121.8" y="239.4">the</text>
<text x="122" y="237.3">100</text>
<text x="125.9" y="239.4">band</text>
<text x="126.8" y="237.3">pF</text>
<text x="130.2" y="237.3">across</text>
<text x="137.6" y="237.3">it.</text>
<text x="20.3" y="243.4">-</text>
<text x="21.7" y="241.4">(still</text>
<text x="21.7" y="245.5">SW201</text>
<text x="23.1" y="243.4">DECIDED</text>
<text x="27.4" y="241.4">confirm</text>
<text x="29.1" y="245.5">(button)</text>
<text x="32.2" y="243.4">2026-10-30:</text>
<text x="35.7" y="241.4">on</text>
<text x="38" y="245.5">stay</text>
<text x="39.2" y="241.4">the</text>
<text x="43.1" y="245.5">DNP;</text>
<text x="43.3" y="241.4">EK</text>
<text x="46.8" y="243.4">SHPHLD</text>
<text x="46.9" y="241.4">in</text>
<text x="48.7" y="245.5">TP203</text>
<text x="49.9" y="241.4">Stage</text>
<text x="55.4" y="243.4">relies</text>
<text x="55.8" y="245.5">is</text>
<text x="56.4" y="241.4">0b).</text>
<text x="58.6" y="245.5">the</text>
<text x="61.9" y="243.4">on</text>
<text x="62.7" y="245.5">way</text>
<text x="65.3" y="243.4">the</text>
<text x="67.3" y="245.5">to</text>
<text x="69.5" y="243.4">nPM1304's</text>
<text x="70.4" y="245.5">pull</text>
<text x="75.2" y="245.5">SHPHLD</text>
<text x="81" y="243.4">internal</text>
<text x="83.8" y="245.5">low</text>
<text x="88.1" y="245.5">on</text>
<text x="89.5" y="243.4">50k</text>
<text x="91.6" y="245.5">the</text>
<text x="94.1" y="243.4">pull-up.</text>
<text x="95.7" y="245.5">bench.</text>
<text x="103.4" y="243.4">R201</text>
<text x="109.4" y="243.4">(extra</text>
<text x="116.2" y="243.4">pull-up</text>
<text x="124.9" y="243.4">to</text>
<text x="127.9" y="243.4">VBAT)</text>
<text x="134.4" y="243.4">and</text>
<text x="20.3" y="247.5">-</text>
<text x="20.3" y="249.6">-</text>
<text x="20.3" y="251.6">-</text>
<text x="23.1" y="247.5">TWI</text>
<text x="23.1" y="249.6">JP201:</text>
<text x="23.1" y="251.6">CELL</text>
<text x="27.3" y="247.5">address</text>
<text x="28.7" y="251.6">(rigid</text>
<text x="30.7" y="249.6">cut</text>
<text x="34.8" y="249.6">to</text>
<text x="35" y="251.6">rev</text>
<text x="35.8" y="247.5">0x6B.</text>
<text x="37.9" y="249.6">put</text>
<text x="39" y="251.6">A):</text>
<text x="42.1" y="249.6">the</text>
<text x="42.3" y="247.5">I2C</text>
<text x="42.7" y="251.6">60</text>
<text x="46.2" y="249.6">PPK2</text>
<text x="46.3" y="251.6">mAh</text>
<text x="46.6" y="247.5">pull-ups</text>
<text x="51.4" y="251.6">protected</text>
<text x="52.4" y="249.6">in</text>
<text x="55.3" y="249.6">series</text>
<text x="56.3" y="247.5">R203/R204</text>
<text x="61.6" y="251.6">LiPo,</text>
<text x="62.1" y="249.6">with</text>
<text x="67.1" y="249.6">the</text>
<text x="67.4" y="251.6">~16</text>
<text x="68.6" y="247.5">serve</text>
<text x="71.2" y="249.6">cell;</text>
<text x="71.9" y="251.6">x</text>
<text x="74.1" y="251.6">13</text>
<text x="74.7" y="247.5">the</text>
<text x="76.5" y="249.6">bridge</text>
<text x="77.7" y="251.6">x</text>
<text x="78.8" y="247.5">whole</text>
<text x="79.9" y="251.6">4-5</text>
<text x="83.6" y="249.6">again</text>
<text x="85" y="251.6">mm,</text>
<text x="85.4" y="247.5">2.0</text>
<text x="89.6" y="247.5">V</text>
<text x="90" y="249.6">with</text>
<text x="90.2" y="251.6">wire</text>
<text x="91.8" y="247.5">bus</text>
<text x="95" y="249.6">solder.</text>
<text x="95.2" y="251.6">leads</text>
<text x="96.3" y="247.5">(4.7k</text>
<text x="101.4" y="251.6">to</text>
<text x="102.4" y="247.5">for</text>
<text x="104.5" y="251.6">TP201</text>
<text x="106.2" y="247.5">400</text>
<text x="111" y="247.5">kHz).</text>
<text x="111.5" y="251.6">(+)</text>
<text x="115.9" y="251.6">/</text>
<text x="118.4" y="251.6">TP202</text>
<text x="125.5" y="251.6">(-).</text>
<text x="21.7" y="253.7">Source</text>
<text x="21.7" y="255.7">Charge</text>
<text x="21.7" y="257.8">Firmware</text>
<text x="29.3" y="253.7">X2</text>
<text x="29.4" y="255.7">at</text>
<text x="31.4" y="257.8">must</text>
<text x="32.5" y="255.7">&lt;=</text>
<text x="32.9" y="253.7">Robotics</text>
<text x="36.8" y="255.7">30</text>
<text x="37.1" y="257.8">set</text>
<text x="40.4" y="255.7">mA</text>
<text x="41.2" y="257.8">ICHG</text>
<text x="42.2" y="253.7">(x2robotics.ca,</text>
<text x="44.3" y="255.7">(0.5C).</text>
<text x="46.8" y="257.8">=</text>
<text x="49.5" y="257.8">30</text>
<text x="52.1" y="255.7">nPM1304</text>
<text x="53.1" y="257.8">mA</text>
<text x="57.1" y="257.8">and</text>
<text x="57.6" y="253.7">3.7</text>
<text x="61.7" y="257.8">VTERM</text>
<text x="61.8" y="253.7">V</text>
<text x="62" y="255.7">power-on</text>
<text x="64.1" y="253.7">60</text>
<text x="67.7" y="253.7">mAh);</text>
<text x="68.8" y="257.8">=</text>
<text x="71.5" y="257.8">4.2</text>
<text x="72.5" y="255.7">defaults:</text>
<text x="74.2" y="253.7">alternate</text>
<text x="75.7" y="257.8">V</text>
<text x="78" y="257.8">over</text>
<text x="82" y="255.7">charging</text>
<text x="83.2" y="257.8">I2C,</text>
<text x="83.9" y="253.7">Ampul</text>
<text x="88" y="257.8">then</text>
<text x="90.8" y="253.7">401215</text>
<text x="91.4" y="255.7">disabled,</text>
<text x="93.3" y="257.8">enable</text>
<text x="99.3" y="253.7">(4</text>
<text x="100.8" y="257.8">charging.</text>
<text x="101.1" y="255.7">ICHG</text>
<text x="102.5" y="253.7">x</text>
<text x="104.7" y="253.7">12</text>
<text x="106.8" y="255.7">4</text>
<text x="108.3" y="253.7">x</text>
<text x="109.2" y="255.7">mA,</text>
<text x="110.5" y="253.7">15</text>
<text x="113.7" y="255.7">VTERM</text>
<text x="114.1" y="253.7">mm).</text>
<text x="120.8" y="255.7">4.0</text>
<text x="125" y="255.7">V.</text>
</g>
<g font-size="1" fill="#a90000">
<text x="247" y="182.8">5</text>
<text x="264.8" y="185.3">3</text>
<text x="264.8" y="182.8">4</text>
<text x="247" y="187.9">6</text>
<text x="247" y="190.4">7</text>
<text x="264.8" y="187.9">2</text>
<text x="247" y="193">1</text>
<text x="255.2" y="197.5" transform="rotate(-90 255.2 197.5)">8</text>
<text x="257.7" y="197.5" transform="rotate(-90 257.7 197.5)">9</text>
</g>
<g font-size="1" fill="#006464">
<text x="249.4" y="183.7">VIN</text>
<text x="261.4" y="183.7">D1</text>
<text x="249.4" y="188.7">SCL</text>
<text x="249.4" y="191.3">SDA</text>
<text x="261.4" y="188.7">D3</text>
<text x="261.4" y="186.2">D2</text>
<text x="249.4" y="193.8">ST</text>
<text x="256" y="195.1" transform="rotate(-90 256 195.1)">GND</text>
<text x="258.6" y="195.1" transform="rotate(-90 258.6 195.1)">EP</text>
</g>
</svg>
